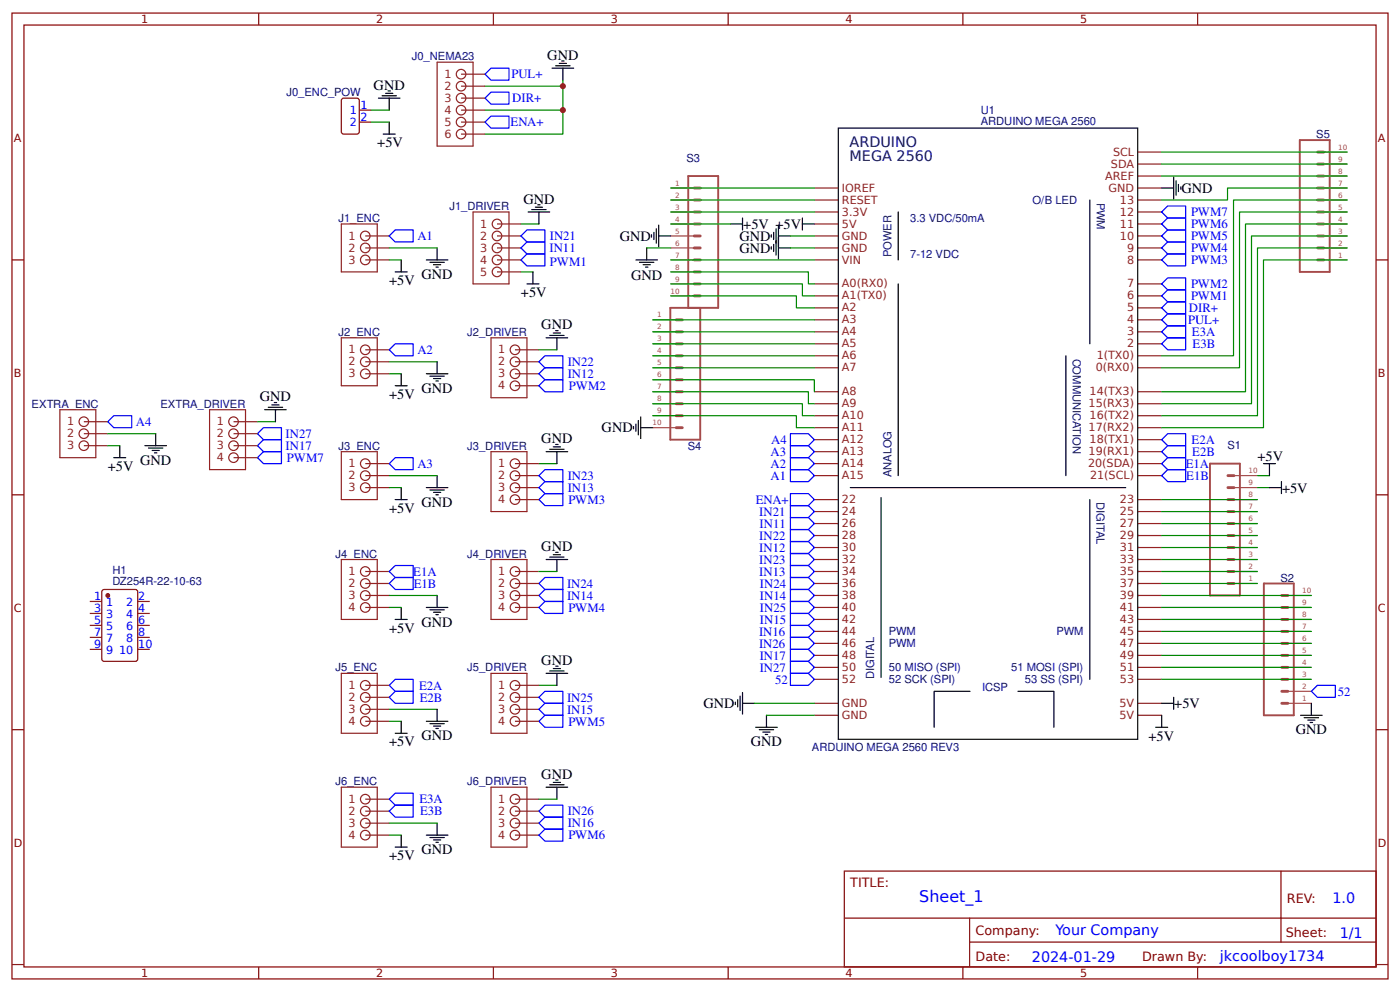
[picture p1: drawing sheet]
<svg xmlns="http://www.w3.org/2000/svg" width="309mm" height="219mm" viewBox="0 0 309 219" stroke-linecap="round" stroke-linejoin="round" font-family="sans-serif">
<g fill="none" stroke="#800" stroke-width=".26">
<path d="M2.6 2.9h304.1v213.2h-304.1zM5.3 5.5h298.7v208h-298.7zM57.1 2.9v2.6M109 2.9v2.6M160.9 2.9v2.6M212.7 2.9v2.6M264.6 2.9v2.6M75.7 21.7h3.1l.5 .2 .1 7.2-.3 .4-3.2 .1-.4-.3-.1-7.1zM79.4 24.3h2.6M79.4 27h2.6M2.6 57.4h2.7M304 57.4h2.7"/>
<path d="M2.6 109.2h2.7M304 109.2h2.7M19.8 132.8h2.7M19.8 135.4h2.7M19.8 138.1h2.7M22.8 130.2l7.1-.1 .5 .3v15.1l-.2 .5h-7.2l-.4-.2-.1-15.1zM30.4 132.8h2.7M30.4 135.4h2.7M30.4 138.1h2.7M19.8 143.4h2.7M19.8 140.7h2.7M30.4 143.4h2.7"/>
<path d="M30.4 140.7h2.7M2.6 161.1h2.7M304 161.1h2.7M186.5 192.3h117.5v21.2h-117.5zM283 192.3v15.7M2.6 213h2.7M57.1 213.5v2.6M109 213.5v2.6M160.9 213.5v2.6M186.6 202.7h117.3M212.7 213.5v2.6M214.2 208h89.7"/>
<path d="M214.2 202.7v10.6M264.6 213.5v2.6M304 213h2.7"/>
</g>
<g fill="none" stroke="#8d2323" stroke-width=".26">
<path d="M96.6 13.7h7.9v18.6h-7.9zM101.9 16.4h5.3M101.9 19h5.3M101.9 21.7h5.3M101.9 24.3h5.3M101.9 27h5.3M101.9 29.6h5.3M251.4 38.9h5.2M251.4 36.2h5.2M251.4 33.6h5.2M75.4 49.5h7.9v10.5h-7.9zM80.7 57.4h5.3"/>
<path d="M80.7 54.7h5.3M80.7 52.1h5.3M104.5 46.8h7.9v15.9h-7.9zM109.8 49.5h5.3M109.8 57.4h5.3M109.8 54.7h5.3M109.8 52.1h5.3M179.9 49.5h5.3M179.9 44.2h5.3M179.9 57.4h5.3M179.9 54.7h5.3M179.9 52.1h5.3"/>
<path d="M179.9 46.8h5.3M179.9 41.5h5.3M251.4 49.5h5.2M251.4 44.2h5.2M251.4 57.4h5.2M251.4 54.7h5.2M251.4 52.1h5.2M251.4 46.8h5.2M251.4 41.5h5.2M75.4 74.6h7.9v10.6h-7.9zM80.7 77.2h5.3M80.7 79.9h5.3"/>
<path d="M108.5 74.6h7.9v13.2h-7.9zM109.8 60h5.3M113.8 77.2h5.3M113.8 79.9h5.3M179.9 62.7h5.3M179.9 65.3h5.3M179.9 68h5.3M179.9 70.6h5.3M179.9 73.3h5.3M179.9 75.9h5.3M179.9 78.6h5.3M251.4 62.7h5.2"/>
<path d="M251.4 65.3h5.2M251.4 68h5.2M251.4 70.6h5.2M251.4 73.3h5.2M251.4 75.9h5.2M251.4 78.6h5.2M13.2 90.5h8v10.5h-8zM18.5 93.1h5.3M18.5 95.8h5.3M18.5 98.4h5.3M46.3 90.5h7.9v13.2h-7.9zM51.6 93.1h5.3"/>
<path d="M51.6 95.8h5.3M51.6 98.4h5.3M75.4 99.7h7.9v10.6h-7.9zM80.7 82.5h5.3M108.5 99.7h7.9v13.3h-7.9zM113.8 82.5h5.3M113.8 85.2h5.3M179.9 81.2h5.3M179.9 86.5h5.3M179.9 89.1h5.3M179.9 91.8h5.3M179.9 94.4h5.3"/>
<path d="M179.9 97.1h5.3M179.9 99.7h5.3M251.4 81.2h5.2M251.4 86.5h5.2M251.4 89.1h5.2M251.4 91.8h5.2M251.4 94.4h5.2M251.4 97.1h5.2M251.4 99.7h5.2M51.6 101h5.3M80.7 102.4h5.3M80.7 105h5.3"/>
<path d="M80.7 107.7h5.3M113.8 102.4h5.3M113.8 105h5.3M113.8 110.3h5.3M113.8 107.7h5.3M179.9 102.4h5.3M179.9 105h5.3M179.9 110.3h5.3M179.9 113h5.3M179.9 115.6h5.3M179.9 118.2h5.3M251.4 102.4h5.2"/>
<path d="M251.4 105h5.2M251.4 110.3h5.2M251.4 113h5.2M251.4 115.6h5.2M251.4 118.2h5.2M75.4 123.5h7.9v13.3h-7.9zM80.7 126.2h5.3M80.7 128.8h5.3M80.7 131.5h5.3M80.7 134.1h5.3M108.5 123.5h7.9v13.3h-7.9zM113.8 126.2h5.3"/>
<path d="M113.8 128.8h5.3M113.8 131.5h5.3M113.8 134.1h5.3M179.9 120.9h5.3M179.9 123.5h5.3M179.9 126.2h5.3M179.9 128.8h5.3M179.9 131.5h5.3M179.9 134.1h5.3M179.9 136.8h5.3M179.9 139.4h5.3M251.4 120.9h5.2"/>
<path d="M251.4 123.5h5.2M251.4 126.2h5.2M251.4 128.8h5.2M251.4 131.5h5.2M251.4 134.1h5.2M251.4 136.8h5.2M251.4 139.4h5.2M75.4 148.7h7.9v13.2h-7.9zM80.7 151.3h5.3M80.7 154h5.3M80.7 156.6h5.3M80.7 159.3h5.3"/>
<path d="M108.5 148.7h7.9v13.2h-7.9zM113.8 151.3h5.3M113.8 154h5.3M113.8 156.6h5.3M113.8 159.3h5.3M179.9 155.3h5.3M179.9 142.1h5.3M179.9 144.7h5.3M179.9 157.9h5.3M179.9 150h5.3M179.9 147.3h5.3M251.4 155.3h5.2"/>
<path d="M251.4 142.1h5.2M251.4 144.7h5.2M251.4 157.9h5.2M251.4 150h5.2M251.4 147.3h5.2M75.4 173.8h7.9v13.2h-7.9zM80.7 176.5h5.3M80.7 179.1h5.3M108.5 173.8h7.9v13.2h-7.9zM113.8 176.5h5.3M113.8 179.1h5.3M80.7 181.7h5.3"/>
<path d="M80.7 184.4h5.3M113.8 181.7h5.3M113.8 184.4h5.3"/>
<circle cx="101.9" cy="19" r="1.06"/>
<circle cx="101.9" cy="16.4" r="1.06"/>
<circle cx="101.9" cy="21.7" r="1.06"/>
<circle cx="101.9" cy="27" r="1.06"/>
<circle cx="101.9" cy="24.3" r="1.06"/>
<circle cx="101.9" cy="29.6" r="1.06"/>
<circle cx="80.7" cy="52.1" r="1.06"/>
<circle cx="80.7" cy="54.7" r="1.06"/>
<circle cx="80.7" cy="57.4" r="1.06"/>
<circle cx="109.8" cy="52.1" r="1.06"/>
<circle cx="109.8" cy="49.5" r="1.06"/>
<circle cx="109.8" cy="54.7" r="1.06"/>
<circle cx="109.8" cy="57.4" r="1.06"/>
<circle cx="80.7" cy="77.2" r="1.06"/>
<circle cx="80.7" cy="79.9" r="1.06"/>
<circle cx="109.8" cy="60" r="1.06"/>
<circle cx="113.8" cy="79.9" r="1.06"/>
<circle cx="113.8" cy="77.2" r="1.06"/>
<circle cx="18.5" cy="93.1" r="1.06"/>
<circle cx="18.5" cy="95.8" r="1.06"/>
<circle cx="18.5" cy="98.4" r="1.06"/>
<circle cx="51.6" cy="93.1" r="1.06"/>
<circle cx="51.6" cy="98.4" r="1.06"/>
<circle cx="51.6" cy="95.8" r="1.06"/>
<circle cx="80.7" cy="82.5" r="1.06"/>
<circle cx="113.8" cy="82.5" r="1.06"/>
<circle cx="113.8" cy="85.2" r="1.06"/>
<circle cx="51.6" cy="101" r="1.06"/>
<circle cx="80.7" cy="102.4" r="1.06"/>
<circle cx="80.7" cy="105" r="1.06"/>
<circle cx="80.7" cy="107.7" r="1.06"/>
<circle cx="113.8" cy="107.7" r="1.06"/>
<circle cx="113.8" cy="110.3" r="1.06"/>
<circle cx="113.8" cy="105" r="1.06"/>
<circle cx="113.8" cy="102.4" r="1.06"/>
<circle cx="80.7" cy="128.8" r="1.06"/>
<circle cx="80.7" cy="126.2" r="1.06"/>
<circle cx="80.7" cy="131.5" r="1.06"/>
<circle cx="80.7" cy="134.1" r="1.06"/>
<circle cx="113.8" cy="128.8" r="1.06"/>
<circle cx="113.8" cy="126.2" r="1.06"/>
<circle cx="113.8" cy="134.1" r="1.06"/>
<circle cx="113.8" cy="131.5" r="1.06"/>
<circle cx="80.7" cy="151.3" r="1.06"/>
<circle cx="80.7" cy="154" r="1.06"/>
<circle cx="80.7" cy="156.6" r="1.06"/>
<circle cx="80.7" cy="159.3" r="1.06"/>
<circle cx="113.8" cy="151.3" r="1.06"/>
<circle cx="113.8" cy="156.6" r="1.06"/>
<circle cx="113.8" cy="154" r="1.06"/>
<circle cx="113.8" cy="159.3" r="1.06"/>
<circle cx="80.7" cy="176.5" r="1.06"/>
<circle cx="80.7" cy="179.1" r="1.06"/>
<circle cx="113.8" cy="179.1" r="1.06"/>
<circle cx="113.8" cy="176.5" r="1.06"/>
<circle cx="80.7" cy="181.7" r="1.06"/>
<circle cx="80.7" cy="184.4" r="1.06"/>
<circle cx="113.8" cy="181.7" r="1.06"/>
<circle cx="113.8" cy="184.4" r="1.06"/>
</g>
<g fill="none" stroke="#000" stroke-width=".26">
<path d="M122 15.1h4.7M122.8 14.5h3.1M123.6 14h1.5M124.1 13.5h.5M124.4 15.1v2.6M83.6 21.7h4.8M84.4 21.1h3.2M84.7 29.6h2.6M85.2 20.6h1.6M85.7 20.1h.6M86 21.7v2.6M86 27v2.6"/>
<path d="M185.2 28.3h66.2v134.9h-66.2zM259.3 39.1v4.8M259.8 39.9v3.2M88.6 57.4v2.6M94.2 57.4h4.8M95 57.9h3.2M95.8 58.4h1.6M96.3 59h.5M96.6 54.7v2.7M116.7 46.8h4.7M117.5 46.3h3.1M118.3 45.7h1.6"/>
<path d="M118.8 45.2h.5M119.1 46.8v2.7M140.5 57.4h4.8M141.3 57.9h3.2M142.1 58.4h1.6M142.6 59h.5M142.9 54.7v2.7M143.9 51.8v.6M144.5 51.3v1.6M145 50.5v3.2M145.5 52.1h2.7M145.5 49.7v4.8"/>
<path d="M161.4 49.5h2.6M164 48.1v2.7M170.4 51.8v.6M170.4 54.5v.5M170.9 51.3v1.6M170.9 53.9v1.6M171.4 50.5v5.8M172 52.1h2.6M172 49.7v7.4M172 54.7h2.6M177.3 49.5h2.6M177.3 48.1v2.7"/>
<path d="M198.4 46.8v10.6M240.8 44.2v31.7M256.6 41.5h2.7M260.3 40.7v1.6M260.9 41.2v.6M87.3 60h2.7M96.6 79.9v2.6M116.4 62.7h2.7M117.7 60v2.7M120.6 74.6h4.8M121.4 74.1h3.2M122.2 73.5h1.6"/>
<path d="M122.8 73h.5M123 74.6v2.6M198.4 62.7v42.3M235.5 78.6v26.4M26.5 98.4v2.6M32 98.4h4.8M32.8 98.9h3.2M33.6 99.5h1.6M34.1 100h.6M34.4 95.8v2.6M58.5 90.5h4.7M59.3 89.9h3.1"/>
<path d="M60.1 89.4h1.5M60.6 88.9h.5M60.9 90.5v2.6M87.3 85.2h2.7M88.6 82.5v2.7M94.2 82.5h4.8M95 83.1h3.2M95.8 83.6h1.6M96.3 84.1h.5M120.6 99.7h4.8M121.4 99.2h3.2M122.2 98.7h1.6"/>
<path d="M122.8 98.1h.5M123 99.7v2.7M140 94.2v.5M140.5 93.6v1.6M141 92.8v3.2M141.6 94.4h2.6M141.6 92v4.8M25.1 101h2.7M87.3 110.3h2.7M88.6 107.7v2.6M94.2 107.7h4.8M95 108.2h3.2"/>
<path d="M95.8 108.7h1.6M96.3 109.2h.5M96.6 105v2.7M187.9 107.7h60.8M194.6 109.9v39.7M240.8 110.3v39.7M279.1 102.4h2.7M280.5 107.7h2.6M280.5 102.4v2.6M283.1 106.3v2.7M87.3 136.8h2.7M88.6 134.1v2.7"/>
<path d="M94.2 134.1h4.8M95 134.6h3.2M95.8 135.2h1.6M96.3 135.7h.5M96.6 131.5v2.6M120.6 123.5h4.8M121.4 123h3.2M122.2 122.5h1.6M122.8 121.9h.5M123 123.5v2.7M88.6 159.3v2.6M94.2 159.3h4.8"/>
<path d="M95 159.8h3.2M96.6 156.6v2.7M120.6 148.7h4.8M121.4 148.1h3.2M122.2 147.6h1.6M122.8 147.1h.5M123 148.7v2.6M162.5 155v.5M163 154.5v1.6M163.5 153.7v3.2M164 152.9v4.8M164 155.3h2.7"/>
<path d="M169.3 157.9v2.7M214.3 152.6h-7.9v8M224.9 152.6h7.9v8M256.6 155.3h2.7M256.6 157.9v2.7M259.3 154v2.6M287.3 157.9h4.8M288.1 158.5h3.2M288.9 159h1.6M289.5 159.5h.5M289.7 155.3v2.6M87.3 161.9h2.7"/>
<path d="M95.8 160.3h1.6M96.3 160.8h.5M120.6 173.8h4.8M121.4 173.3h3.2M122.2 172.7h1.6M122.8 172.2h.5M123 173.8v2.7M167 160.6h4.7M167.7 161.1h3.2M168.5 161.6h1.6M169.1 162.2h.5M255.3 160.6h2.7"/>
<path d="M87.3 187h2.7M88.6 184.4v2.6M94.2 184.4h4.8M95 184.9h3.2M95.8 185.4h1.6M96.3 186h.5M96.6 181.7v2.7"/>
</g>
<g fill="none" stroke="#00f" stroke-width=".26">
<path d="M108.5 15.1h3.9v2.6h-3.9l-1.3-1.3zM107.2 21.7l1.3-1.4h3.9v2.7h-3.9zM108.5 25.6h3.9v2.7h-3.9l-1.3-1.3zM87.3 50.8h4v2.6h-4l-1.3-1.3zM115.1 57.4l1.3-1.3h4v2.6h-4zM116.4 50.8h4v2.6h-4l-1.3-1.3zM116.4 53.4h4v2.7h-4l-1.3-1.4zM258 56.1h3.9v2.6h-3.9l-1.4-1.3zM258 53.4h3.9v2.7h-3.9l-1.4-1.4zM258 50.8h3.9v2.6h-3.9l-1.4-1.3zM258 48.1h3.9v2.7h-3.9l-1.4-1.3zM258 45.5h3.9v2.6h-3.9l-1.4-1.3z"/>
<path d="M87.3 75.9h4v2.7h-4l-1.3-1.4zM120.4 78.6h4v2.6h-4l-1.3-1.3zM258 66.6h3.9v2.7h-3.9l-1.4-1.3zM258 69.3h3.9v2.6h-3.9l-1.4-1.3zM258 64h3.9v2.6h-3.9l-1.4-1.3zM258 61.4h3.9v2.6h-3.9l-1.4-1.3zM258 71.9h3.9v2.7h-3.9l-1.4-1.3zM258 74.6h3.9v2.6h-3.9l-1.4-1.3zM25.1 91.8h4v2.6h-4l-1.3-1.3zM56.9 98.4l1.3-1.3h4v2.6h-4zM58.2 94.4h4v2.7h-4l-1.3-1.3zM58.2 99.7h4v2.7h-4l-1.3-1.4z"/>
<path d="M120.4 83.8h4v2.7h-4l-1.3-1.3zM120.4 81.2h4v2.6h-4l-1.3-1.3zM174.6 98.4h4l1.3 1.3-1.3 1.3h-4zM174.6 95.8h4l1.3 1.3-1.3 1.3h-4zM258 95.8h3.9v2.6h-3.9l-1.4-1.3zM258 98.4h3.9v2.6h-3.9l-1.4-1.3zM87.3 101h4v2.7h-4l-1.3-1.3zM120.4 109h4v2.6h-4l-1.3-1.3zM120.4 106.3h4v2.7h-4l-1.3-1.3zM120.4 103.7h4v2.6h-4l-1.3-1.3zM174.6 109h4l1.3 1.3-1.3 1.3h-4zM174.6 103.7h4l1.3 1.3-1.3 1.3h-4z"/>
<path d="M174.6 101h4l1.3 1.4-1.3 1.3h-4zM174.6 111.6h4l1.3 1.4-1.3 1.3h-4zM174.6 114.3h4l1.3 1.3-1.3 1.3h-4zM174.6 116.9h4l1.3 1.3-1.3 1.4h-4zM174.6 119.6h4l1.3 1.3-1.3 1.3h-4zM258 103.7h3.9v2.6h-3.9l-1.4-1.3zM258 101h3.9v2.7h-3.9l-1.4-1.3zM87.3 124.9h4v2.6h-4l-1.3-1.3zM87.3 127.5h4v2.6h-4l-1.3-1.3zM119.1 131.5l1.3-1.4h4v2.7h-4zM120.4 127.5h4v2.6h-4l-1.3-1.3zM120.4 132.8h4v2.6h-4l-1.3-1.3z"/>
<path d="M174.6 122.2h4l1.3 1.3-1.3 1.4h-4zM174.6 124.9h4l1.3 1.3-1.3 1.3h-4zM174.6 127.5h4l1.3 1.3-1.3 1.3h-4zM174.6 130.1h4l1.3 1.4-1.3 1.3h-4zM174.6 132.8h4l1.3 1.3-1.3 1.3h-4zM174.6 135.4h4l1.3 1.4-1.3 1.3h-4zM174.6 138.1h4l1.3 1.3-1.3 1.3h-4zM87.3 152.6h4v2.7h-4l-1.3-1.3zM87.3 150h4v2.6h-4l-1.3-1.3zM119.1 159.3l1.3-1.4h4v2.7h-4zM120.4 155.3h4v2.6h-4l-1.3-1.3zM120.4 152.6h4v2.7h-4l-1.3-1.3z"/>
<path d="M174.6 146h4l1.3 1.3-1.3 1.4h-4zM174.6 143.4h4l1.3 1.3-1.3 1.3h-4zM174.6 140.7h4l1.3 1.4-1.3 1.3h-4zM174.6 148.7h4l1.3 1.3-1.3 1.3h-4zM289.7 152.6l1.3-1.3h4v2.7h-4zM87.3 175.1h4v2.7h-4l-1.3-1.3zM87.3 177.8h4v2.6h-4l-1.3-1.3zM119.1 179.1l1.3-1.3h4v2.6h-4zM119.1 184.4l1.3-1.3h4v2.6h-4zM120.4 180.4h4v2.7h-4l-1.3-1.4z"/>
</g>
<g fill="none" stroke="#080" stroke-width=".26">
<path d="M107.2 19h17.2M124.4 17.7v11.9h-17.2M82 27h4M82 24.3h4M107.2 24.3h17.2M256.6 33.6h41.1M256.6 36.2h41.1M256.6 38.9h41.1M86 54.7h10.6M86 57.4h2.6M115.1 49.5h4M142.9 54.7h5.3"/>
<path d="M148.2 49.5h13.2M148.2 57.4h31.7M148.2 41.5h31.7M148.2 44.2h31.7M148.2 46.8h31.7M174.6 54.7h5.3M174.6 52.1h5.3M297.7 41.5h-26.5v2.7h-14.6M297.7 44.2h-25.2v34.4h-15.9M297.7 46.8h-23.9v34.4h-17.2M297.7 49.5h-22.5v37h-18.6M297.7 52.1h-21.2v37h-19.9"/>
<path d="M297.7 54.7h-19.9v37.1h-21.2M297.7 57.4h-18.6v37h-22.5M86 79.9h10.6M115.1 60h2.6M119.1 77.2h3.9M144.2 70.6h35.7M144.2 73.3h35.7M144.2 75.9h35.7M144.2 78.6h35.7M148.2 60h30.4v2.7h1.3M148.2 62.7h29.1v2.6h2.6M148.2 65.3h27.7v2.7h4"/>
<path d="M23.8 95.8h10.6M23.8 98.4h2.7M56.9 93.1h4M86 82.5h2.6M144.2 83.8h35.7v2.7M144.2 86.5h34.4v2.6h1.3M144.2 89.1h33.1v2.7h2.6M144.2 91.8h31.7v2.6h4M144.2 81.2h35.7M86 105h10.6M86 107.7h2.6M119.1 102.4h3.9"/>
<path d="M256.6 110.3h21.2M256.6 113h21.2M256.6 115.6h21.2M256.6 118.2h21.2M277.8 105h2.7M277.8 107.7h2.7M86 131.5h10.6M86 134.1h2.6M119.1 126.2h3.9M256.6 126.2h21.2M256.6 131.5h33.1M256.6 134.1h33.1"/>
<path d="M256.6 120.9h21.2M256.6 123.5h21.2M256.6 128.8h21.2M256.6 136.8h33.1M256.6 139.4h33.1M86 159.3h2.6M86 156.6h10.6M119.1 151.3h3.9M166.7 155.3h13.2M169.3 157.9h10.6M256.6 142.1h33.1M256.6 144.7h33.1"/>
<path d="M256.6 147.3h33.1M256.6 150h33.1M119.1 176.5h3.9M86 181.7h10.6M86 184.4h2.6"/>
</g>
<path d="M287.2 30.9h6.6v29.1h-6.6zM152.1 68v-29.1h6.6v29.1h-10.6v29.1h6.6v-29.1M267.3 102.4h6.6v29.1h-6.6zM279.2 128.8h6.6v29.1h-6.6z" fill="none" stroke="#a54b4b" stroke-width=".42"/>
<g fill="none" stroke="#a54b4b" stroke-width=".63">
<path d="M291.1 38.9h1.3M291.1 36.2h1.3M291.1 33.6h1.3M153.4 46.8h1.3M153.4 44.2h1.3M153.4 41.5h1.3M153.4 52.1h1.3M153.4 49.5h1.3M153.4 54.7h1.3M153.4 57.4h1.3M291.1 46.8h1.3M291.1 44.2h1.3"/>
<path d="M291.1 41.5h1.3M291.1 52.1h1.3M291.1 49.5h1.3M291.1 54.7h1.3M291.1 57.4h1.3M149.4 75.9h1.3M149.4 73.3h1.3M149.4 70.6h1.3M149.4 78.6h1.3M153.4 60h1.3M153.4 62.7h1.3M153.4 65.3h1.3"/>
<path d="M149.4 81.2h1.3M149.4 83.8h1.3M149.4 86.5h1.3M149.4 89.1h1.3M149.4 91.8h1.3M149.4 94.4h1.3M271.3 118.2h1.3M271.3 115.6h1.3M271.3 113h1.3M271.3 110.3h1.3M271.3 107.7h1.3M271.3 105h1.3"/>
<path d="M271.3 123.5h1.3M271.3 126.2h1.3M271.3 128.8h1.3M271.3 120.9h1.3M283.2 139.4h1.3M283.2 136.8h1.3M283.2 134.1h1.3M283.2 131.5h1.3M283.2 150h1.3M283.2 152.6h1.3M283.2 155.3h1.3M283.2 144.7h1.3"/>
<path d="M283.2 147.3h1.3M283.2 142.1h1.3"/>
</g>
<g fill="none" stroke="#a54b4b" stroke-width=".26">
<path d="M292.4 38.9h5.3M292.4 36.2h5.3M292.4 33.6h5.3M148.2 41.5h5.2M148.2 44.2h5.2M148.2 46.8h5.2M148.2 49.5h5.2M148.2 52.1h5.2M148.2 54.7h5.2M148.2 57.4h5.2M292.4 41.5h5.3M292.4 44.2h5.3"/>
<path d="M292.4 46.8h5.3M292.4 49.5h5.3M292.4 52.1h5.3M292.4 54.7h5.3M292.4 57.4h5.3M144.2 70.6h5.2M144.2 73.3h5.2M144.2 75.9h5.2M144.2 78.6h5.2M148.2 60h5.2M148.2 62.7h5.2M148.2 65.3h5.2"/>
<path d="M144.2 81.2h5.2M144.2 83.8h5.2M144.2 86.5h5.2M144.2 89.1h5.2M144.2 91.8h5.2M144.2 94.4h5.2M272.6 118.2h5.2M272.6 115.6h5.2M272.6 113h5.2M272.6 110.3h5.2M272.6 107.7h5.2M272.6 105h5.2"/>
<path d="M272.6 128.8h5.2M272.6 126.2h5.2M272.6 123.5h5.2M272.6 120.9h5.2M284.5 139.4h5.2M284.5 136.8h5.2M284.5 134.1h5.2M284.5 131.5h5.2M284.5 155.3h5.2M284.5 152.6h5.2M284.5 150h5.2M284.5 147.3h5.2"/>
<path d="M284.5 144.7h5.2M284.5 142.1h5.2"/>
</g>
<circle cx="23.8" cy="131.5" r=".4" fill="#800" stroke="#800" stroke-width=".26"/>
<g fill="#c00">
<circle cx="124.4" cy="24.3" r=".66"/>
<circle cx="124.4" cy="19" r=".66"/>
</g>
<text font-size="3.5" fill="#00f" x="203.1" y="199.1">Sheet_1</text>
<g font-size="3.2">
<text x="120.9" y="13.2">GND</text>
<text x="82.5" y="19.8">GND</text>
<text x="83.3" y="32.5">+5V</text>
<text x="115.6" y="45">GND</text>
<text x="261" y="42.6">GND</text>
<text x="136.9" y="53.2">GND</text>
<text x="163.4" y="53.2">GND</text>
<text x="164.2" y="50.5">+5V +5V</text>
<text x="163.4" y="55.9">GND</text>
<text x="86" y="62.9">+5V</text>
<text x="93.1" y="61.6">GND</text>
<text x="115.1" y="65.6">+5V</text>
<text x="139.4" y="61.9">GND</text>
<text x="119.6" y="72.7">GND</text>
<text x="57.4" y="88.6">GND</text>
<text x="86" y="88.1">+5V</text>
<text x="93.1" y="86.8">GND</text>
<text x="132.9" y="95.5">GND</text>
<text x="119.6" y="97.9">GND</text>
<text x="277.8" y="101.8">+5V</text>
<text x="23.8" y="104">+5V</text>
<text x="31" y="102.6">GND</text>
<text x="86" y="113.2">+5V</text>
<text x="93.1" y="111.9">GND</text>
<text x="283.2" y="108.8">+5V</text>
<text x="119.6" y="121.7">GND</text>
<text x="86" y="139.7">+5V</text>
<text x="93.1" y="138.4">GND</text>
<text x="119.6" y="146.8">GND</text>
<text x="155.4" y="156.3">GND</text>
<text x="259.4" y="156.3">+5V</text>
<text x="86" y="164.8">+5V</text>
<text x="93.1" y="163.5">GND</text>
<text x="165.9" y="164.8">GND</text>
<text x="253.7" y="163.6">+5V</text>
<text x="286.3" y="162.2">GND</text>
<text x="119.6" y="172">GND</text>
<text x="86" y="189.9">+5V</text>
<text x="93.1" y="188.6">GND</text>
</g>
<g font-size="3.2" fill="#000080">
<text x="187.7" y="32.4">ARDUINO</text>
<text x="187.7" y="35.6">MEGA 2560</text>
</g>
<g font-size="3.2" fill="#00f">
<text x="294.4" y="199.3">1.0</text>
<text x="233.2" y="206.4">Your Company</text>
<text x="296" y="207">1/1</text>
<text x="228" y="212.3">2024-01-29</text>
<text x="269.5" y="212.2">jkcoolboy1734</text>
</g>
<g font-size="2.8" fill="#00f">
<text x="113" y="17.3">PUL+</text>
<text x="113.2" y="22.6">DIR+</text>
<text x="112.8" y="27.9">ENA+</text>
<text x="263.1" y="47.7">PWM7</text>
<text x="92.2" y="53">A1</text>
<text x="121.5" y="53">IN21</text>
<text x="263.1" y="53">PWM5</text>
<text x="263.1" y="50.4">PWM6</text>
<text x="121.4" y="55.7">IN11</text>
<text x="121.5" y="58.7">PWM1</text>
<text x="263.1" y="58.3">PWM3</text>
<text x="263.1" y="55.7">PWM4</text>
<text x="263.1" y="63.6">PWM2</text>
<text x="262.5" y="71.6">PUL+</text>
<text x="262.7" y="68.9">DIR+</text>
<text x="263.1" y="66.3">PWM1</text>
<text x="263.3" y="74.2">E3A</text>
<text x="263.5" y="76.9">E3B</text>
<text x="92.2" y="78.2">A2</text>
<text x="125.4" y="80.8">IN22</text>
<text x="125.4" y="83.5">IN12</text>
<text x="125.7" y="86.2">PWM2</text>
<text x="30" y="94">A4</text>
<text x="63.1" y="99.3">IN17</text>
<text x="63.1" y="96.7">IN27</text>
<text x="63.4" y="102">PWM7</text>
<text x="170.3" y="100.7">A3</text>
<text x="170.4" y="98">A4</text>
<text x="263.2" y="98">E2A</text>
<text x="263.4" y="100.7">E2B</text>
<text x="92.2" y="103.3">A3</text>
<text x="125.4" y="106">IN23</text>
<text x="170.3" y="106">A1</text>
<text x="170.3" y="103.3">A2</text>
<text x="262" y="103.3">E1A</text>
<text x="262.1" y="106">E1B</text>
<text x="125.4" y="108.6">IN13</text>
<text x="125.6" y="111.2">PWM3</text>
<text x="167" y="111.3">ENA+</text>
<text x="167.8" y="113.9">IN21</text>
<text x="167.8" y="119.2">IN22</text>
<text x="167.8" y="116.5">IN11</text>
<text x="167.8" y="121.8">IN12</text>
<text x="167.8" y="124.5">IN23</text>
<text x="91.3" y="127.1">E1A</text>
<text x="91.4" y="129.8">E1B</text>
<text x="125.3" y="129.8">IN24</text>
<text x="167.8" y="127.1">IN13</text>
<text x="167.9" y="129.8">IN24</text>
<text x="125.3" y="132.4">IN14</text>
<text x="125.6" y="135.1">PWM4</text>
<text x="167.9" y="132.4">IN14</text>
<text x="167.9" y="135.1">IN25</text>
<text x="167.9" y="137.7">IN15</text>
<text x="167.7" y="143">IN26</text>
<text x="167.7" y="140.4">IN16</text>
<text x="167.8" y="148.3">IN27</text>
<text x="167.8" y="145.7">IN17</text>
<text x="92.6" y="152.3">E2A</text>
<text x="92.7" y="154.9">E2B</text>
<text x="125.3" y="154.9">IN25</text>
<text x="171.3" y="150.9">52</text>
<text x="295.5" y="153.6">52</text>
<text x="125.3" y="157.5">IN15</text>
<text x="125.6" y="160.2">PWM5</text>
<text x="92.7" y="177.4">E3A</text>
<text x="92.8" y="180">E3B</text>
<text x="125.4" y="180">IN26</text>
<text x="125.4" y="182.7">IN16</text>
<text x="125.6" y="185.3">PWM6</text>
</g>
<g font-size="2.8" fill="#800">
<text x="187.9" y="195.8">TITLE:</text>
<text x="284.3" y="199.3">REV:</text>
<text x="215.5" y="206.4">Company:</text>
<text x="284.1" y="206.9">Sheet:</text>
<text x="215.5" y="212.2">Date:</text>
<text x="252.3" y="212.2">Drawn By:</text>
</g>
<g font-size="2.5" fill="#800">
<text x="31.2" y="5.1">1</text>
<text x="83.1" y="5.1">2</text>
<text x="134.9" y="5.1">3</text>
<text x="186.8" y="5.1">4</text>
<text x="238.7" y="5.1">5</text>
<text x="3" y="31.5">A</text>
<text x="304.4" y="31.5">A</text>
<text x="3" y="83.3">B</text>
<text x="304.4" y="83.3">B</text>
<text x="3" y="135.2">C</text>
<text x="304.4" y="135.2">C</text>
<text x="3" y="187">D</text>
<text x="304.4" y="187">D</text>
<text x="31.2" y="215.7">1</text>
<text x="83.1" y="215.7">2</text>
<text x="134.9" y="215.7">3</text>
<text x="186.8" y="215.7">4</text>
<text x="238.7" y="215.7">5</text>
</g>
<g font-size="2.5" fill="#000080">
<text x="91" y="13.3">J0_NEMA23</text>
<text x="63.3" y="21.2">J0_ENC_POW</text>
<text x="216.7" y="27.5">ARDUINO MEGA 2560</text>
<text x="216.7" y="25.1">U1</text>
<text x="151.6" y="35.8">S3</text>
<text x="290.8" y="30.6">S5</text>
<text x="99.3" y="46.3">J1_DRIVER</text>
<text x="228.1" y="45">O/B LED</text>
<text x="242.3" y="44.8" transform="rotate(90 242.3 44.8)">PWM</text>
<text x="74.8" y="49">J1_ENC</text>
<text x="201.1" y="49.1">3.3 VDC/50mA</text>
<text x="196.9" y="56.8" transform="rotate(-90 196.9 56.8)">POWER</text>
<text x="201.1" y="57">7-12 VDC</text>
<text x="74.8" y="74.1">J2_ENC</text>
<text x="103.2" y="74.2">J2_DRIVER</text>
<text x="237" y="79.2" transform="rotate(90 237 79.2)">COMMUNICATION</text>
<text x="7" y="90">EXTRA_ENC</text>
<text x="35.4" y="90">EXTRA_DRIVER</text>
<text x="74.8" y="99.2">J3_ENC</text>
<text x="103.2" y="99.3">J3_DRIVER</text>
<text x="151.9" y="99.2">S4</text>
<text x="271.2" y="99.2">S1</text>
<text x="196.9" y="105.3" transform="rotate(-90 196.9 105.3)">ANALOG</text>
<text x="242.3" y="110.9" transform="rotate(90 242.3 110.9)">DIGITAL</text>
<text x="74.1" y="123.1">J4_ENC</text>
<text x="103.2" y="123.1">J4_DRIVER</text>
<text x="24.8" y="129.2">DZ254R-22-10-63</text>
<text x="24.8" y="126.8">H1</text>
<text x="282.9" y="128.5">S2</text>
<text x="196.4" y="140.2">PWM</text>
<text x="196.4" y="142.9">PWM</text>
<text x="233.4" y="140.2">PWM</text>
<text x="74.1" y="148.3">J5_ENC</text>
<text x="103.2" y="148.3">J5_DRIVER</text>
<text x="193.1" y="150" transform="rotate(-90 193.1 150)">DIGITAL</text>
<text x="196.4" y="148.2">50 MISO (SPI)</text>
<text x="223.4" y="148.2">51 MOSI (SPI)</text>
<text x="196.4" y="150.8">52 SCK (SPI)</text>
<text x="217" y="152.6">ICSP</text>
<text x="226.4" y="150.8">53 SS (SPI)</text>
<text x="179.4" y="165.9">ARDUINO MEGA 2560 REV3</text>
<text x="74.1" y="173.4">J6_ENC</text>
<text x="103.2" y="173.4">J6_DRIVER</text>
</g>
<g font-size="2.5" fill="#8d2323">
<text x="98.2" y="17.2">1</text>
<text x="98.2" y="19.8">2</text>
<text x="98.2" y="22.5">3</text>
<text x="98.2" y="25.1">4</text>
<text x="98.2" y="27.8">5</text>
<text x="98.2" y="30.4">6</text>
<text x="245.9" y="34.4">SCL</text>
<text x="244.2" y="39.7">AREF</text>
<text x="245.4" y="37">SDA</text>
<text x="186" y="45">RESET</text>
<text x="186" y="47.6">3.3V</text>
<text x="186" y="42.3">IOREF</text>
<text x="244.9" y="42.3">GND</text>
<text x="247.4" y="47.6">12</text>
<text x="247.4" y="45">13</text>
<text x="77" y="52.9">1</text>
<text x="106.1" y="50.2">1</text>
<text x="106.1" y="52.9">2</text>
<text x="186" y="50.2">5V</text>
<text x="186" y="52.9">GND</text>
<text x="247.4" y="52.9">10</text>
<text x="247.4" y="50.2">11</text>
<text x="77" y="55.5">2</text>
<text x="77" y="58.2">3</text>
<text x="106.1" y="55.5">3</text>
<text x="106.1" y="58.2">4</text>
<text x="186" y="55.5">GND</text>
<text x="186" y="58.2">VIN</text>
<text x="249" y="58.2">8</text>
<text x="249" y="55.5">9</text>
<text x="106.1" y="60.8">5</text>
<text x="186" y="63.5">A0(RX0)</text>
<text x="249" y="63.5">7</text>
<text x="186" y="66.1">A1(TX0)</text>
<text x="186" y="68.8">A2</text>
<text x="186" y="71.4">A3</text>
<text x="249" y="71.4">4</text>
<text x="249" y="68.8">5</text>
<text x="249" y="66.1">6</text>
<text x="186" y="74.1">A4</text>
<text x="186" y="76.7">A5</text>
<text x="249" y="76.7">2</text>
<text x="249" y="74.1">3</text>
<text x="77" y="78">1</text>
<text x="77" y="80.7">2</text>
<text x="77" y="83.3">3</text>
<text x="110.1" y="78">1</text>
<text x="110.1" y="80.7">2</text>
<text x="110.1" y="83.3">3</text>
<text x="186" y="79.3">A6</text>
<text x="186" y="82">A7</text>
<text x="242.1" y="82">0(RX0)</text>
<text x="242.3" y="79.3">1(TX0)</text>
<text x="110.1" y="86">4</text>
<text x="186" y="87.3">A8</text>
<text x="186" y="89.9">A9</text>
<text x="240.5" y="89.9">15(RX3)</text>
<text x="240.7" y="87.3">14(TX3)</text>
<text x="14.8" y="93.9">1</text>
<text x="47.9" y="93.9">1</text>
<text x="186" y="92.6">A10</text>
<text x="186" y="95.2">A11</text>
<text x="240.5" y="95.2">17(RX2)</text>
<text x="240.7" y="92.6">16(TX2)</text>
<text x="14.8" y="96.5">2</text>
<text x="14.8" y="99.2">3</text>
<text x="47.9" y="96.5">2</text>
<text x="47.9" y="99.2">3</text>
<text x="47.9" y="101.8">4</text>
<text x="186" y="97.9">A12</text>
<text x="186" y="100.5">A13</text>
<text x="240.5" y="100.5">19(RX1)</text>
<text x="240.7" y="97.9">18(TX1)</text>
<text x="77" y="103.2">1</text>
<text x="77" y="105.8">2</text>
<text x="110.1" y="103.2">1</text>
<text x="110.1" y="105.8">2</text>
<text x="186" y="103.2">A14</text>
<text x="186" y="105.8">A15</text>
<text x="240.4" y="103.2">20(SDA)</text>
<text x="240.8" y="105.8">21(SCL)</text>
<text x="77" y="108.5">3</text>
<text x="110.1" y="108.5">3</text>
<text x="110.1" y="111.1">4</text>
<text x="186" y="111.1">22</text>
<text x="186" y="113.7">24</text>
<text x="247.4" y="111.1">23</text>
<text x="247.4" y="113.7">25</text>
<text x="186" y="116.4">26</text>
<text x="186" y="119">28</text>
<text x="247.4" y="116.4">27</text>
<text x="247.4" y="119">29</text>
<text x="186" y="121.7">30</text>
<text x="186" y="124.3">32</text>
<text x="247.4" y="121.7">31</text>
<text x="247.4" y="124.3">33</text>
<text x="77" y="127">1</text>
<text x="77" y="129.6">2</text>
<text x="110.1" y="127">1</text>
<text x="110.1" y="129.6">2</text>
<text x="186" y="127">34</text>
<text x="186" y="129.6">36</text>
<text x="247.4" y="127">35</text>
<text x="247.4" y="129.6">37</text>
<text x="77" y="132.3">3</text>
<text x="77" y="134.9">4</text>
<text x="110.1" y="132.3">3</text>
<text x="110.1" y="134.9">4</text>
<text x="186" y="132.3">38</text>
<text x="186" y="134.9">40</text>
<text x="186" y="137.6">42</text>
<text x="247.4" y="132.3">39</text>
<text x="247.4" y="134.9">41</text>
<text x="247.4" y="137.6">43</text>
<text x="186" y="140.2">44</text>
<text x="186" y="142.8">46</text>
<text x="247.4" y="140.2">45</text>
<text x="247.4" y="142.8">47</text>
<text x="186" y="145.5">48</text>
<text x="186" y="148.1">50</text>
<text x="247.4" y="148.1">51</text>
<text x="247.4" y="145.5">49</text>
<text x="77" y="152.1">1</text>
<text x="77" y="154.8">2</text>
<text x="110.1" y="152.1">1</text>
<text x="110.1" y="154.8">2</text>
<text x="186" y="150.8">52</text>
<text x="247.4" y="150.8">53</text>
<text x="77" y="157.4">3</text>
<text x="77" y="160">4</text>
<text x="110.1" y="157.4">3</text>
<text x="110.1" y="160">4</text>
<text x="186" y="156.1">GND</text>
<text x="186" y="158.7">GND</text>
<text x="247.3" y="156.1">5V</text>
<text x="247.3" y="158.7">5V</text>
<text x="77" y="177.2">1</text>
<text x="77" y="179.9">2</text>
<text x="110.1" y="177.2">1</text>
<text x="110.1" y="179.9">2</text>
<text x="77" y="182.5">3</text>
<text x="77" y="185.2">4</text>
<text x="110.1" y="182.5">3</text>
<text x="110.1" y="185.2">4</text>
</g>
<g font-size="2.5" fill="#00f">
<text x="77.3" y="25.1">1</text>
<text x="77.3" y="27.8">2</text>
<text x="79.6" y="24.1">1</text>
<text x="79.6" y="26.7">2</text>
<text x="20.8" y="132.5">1</text>
<text x="20.8" y="135.2">3</text>
<text x="20.8" y="137.8">5</text>
<text x="23.5" y="133.9">1</text>
<text x="23.5" y="136.5">3</text>
<text x="27.9" y="136.5">4</text>
<text x="27.9" y="133.9">2</text>
<text x="30.6" y="137.8">6</text>
<text x="30.6" y="135.2">4</text>
<text x="30.6" y="132.5">2</text>
<text x="20.8" y="140.5">7</text>
<text x="20.8" y="143.1">9</text>
<text x="23.5" y="139.1">5</text>
<text x="23.5" y="141.8">7</text>
<text x="27.9" y="141.8">8</text>
<text x="27.9" y="139.1">6</text>
<text x="30.6" y="140.5">8</text>
<text x="30.6" y="143.1">10</text>
<text x="23.5" y="144.4">9</text>
<text x="26.3" y="144.4">10</text>
</g>
<g font-size="1.6" fill="#a54b4b">
<text x="295.7" y="35.7">9</text>
<text x="295.7" y="33.1">10</text>
<text x="149.2" y="41">1</text>
<text x="295.7" y="41">7</text>
<text x="295.7" y="38.3">8</text>
<text x="149.2" y="43.6">2</text>
<text x="149.2" y="46.3">3</text>
<text x="295.7" y="46.3">5</text>
<text x="295.7" y="43.6">6</text>
<text x="149.2" y="48.9">4</text>
<text x="149.2" y="51.6">5</text>
<text x="295.7" y="51.6">3</text>
<text x="295.7" y="48.9">4</text>
<text x="149.2" y="54.2">6</text>
<text x="149.2" y="56.9">7</text>
<text x="149.2" y="59.5">8</text>
<text x="295.7" y="56.9">1</text>
<text x="295.7" y="54.2">2</text>
<text x="148.1" y="64.8">10</text>
<text x="149.2" y="62.2">9</text>
<text x="145.2" y="70.1">1</text>
<text x="145.2" y="72.7">2</text>
<text x="145.2" y="75.4">3</text>
<text x="145.2" y="78">4</text>
<text x="145.2" y="80.7">5</text>
<text x="145.2" y="83.3">6</text>
<text x="145.2" y="86">7</text>
<text x="145.2" y="88.6">8</text>
<text x="144.2" y="93.9">10</text>
<text x="145.2" y="91.3">9</text>
<text x="275.8" y="107.1">9</text>
<text x="275.8" y="104.5">10</text>
<text x="275.8" y="112.4">7</text>
<text x="275.8" y="109.8">8</text>
<text x="275.8" y="117.7">5</text>
<text x="275.8" y="115.1">6</text>
<text x="275.8" y="125.7">2</text>
<text x="275.8" y="123">3</text>
<text x="275.8" y="120.4">4</text>
<text x="275.8" y="128.3">1</text>
<text x="287.7" y="131">10</text>
<text x="287.7" y="136.2">8</text>
<text x="287.7" y="133.6">9</text>
<text x="287.7" y="141.5">6</text>
<text x="287.7" y="138.9">7</text>
<text x="287.7" y="149.5">3</text>
<text x="287.7" y="146.8">4</text>
<text x="287.7" y="144.2">5</text>
<text x="287.7" y="154.8">1</text>
<text x="287.7" y="152.1">2</text>
</g>
</svg>
